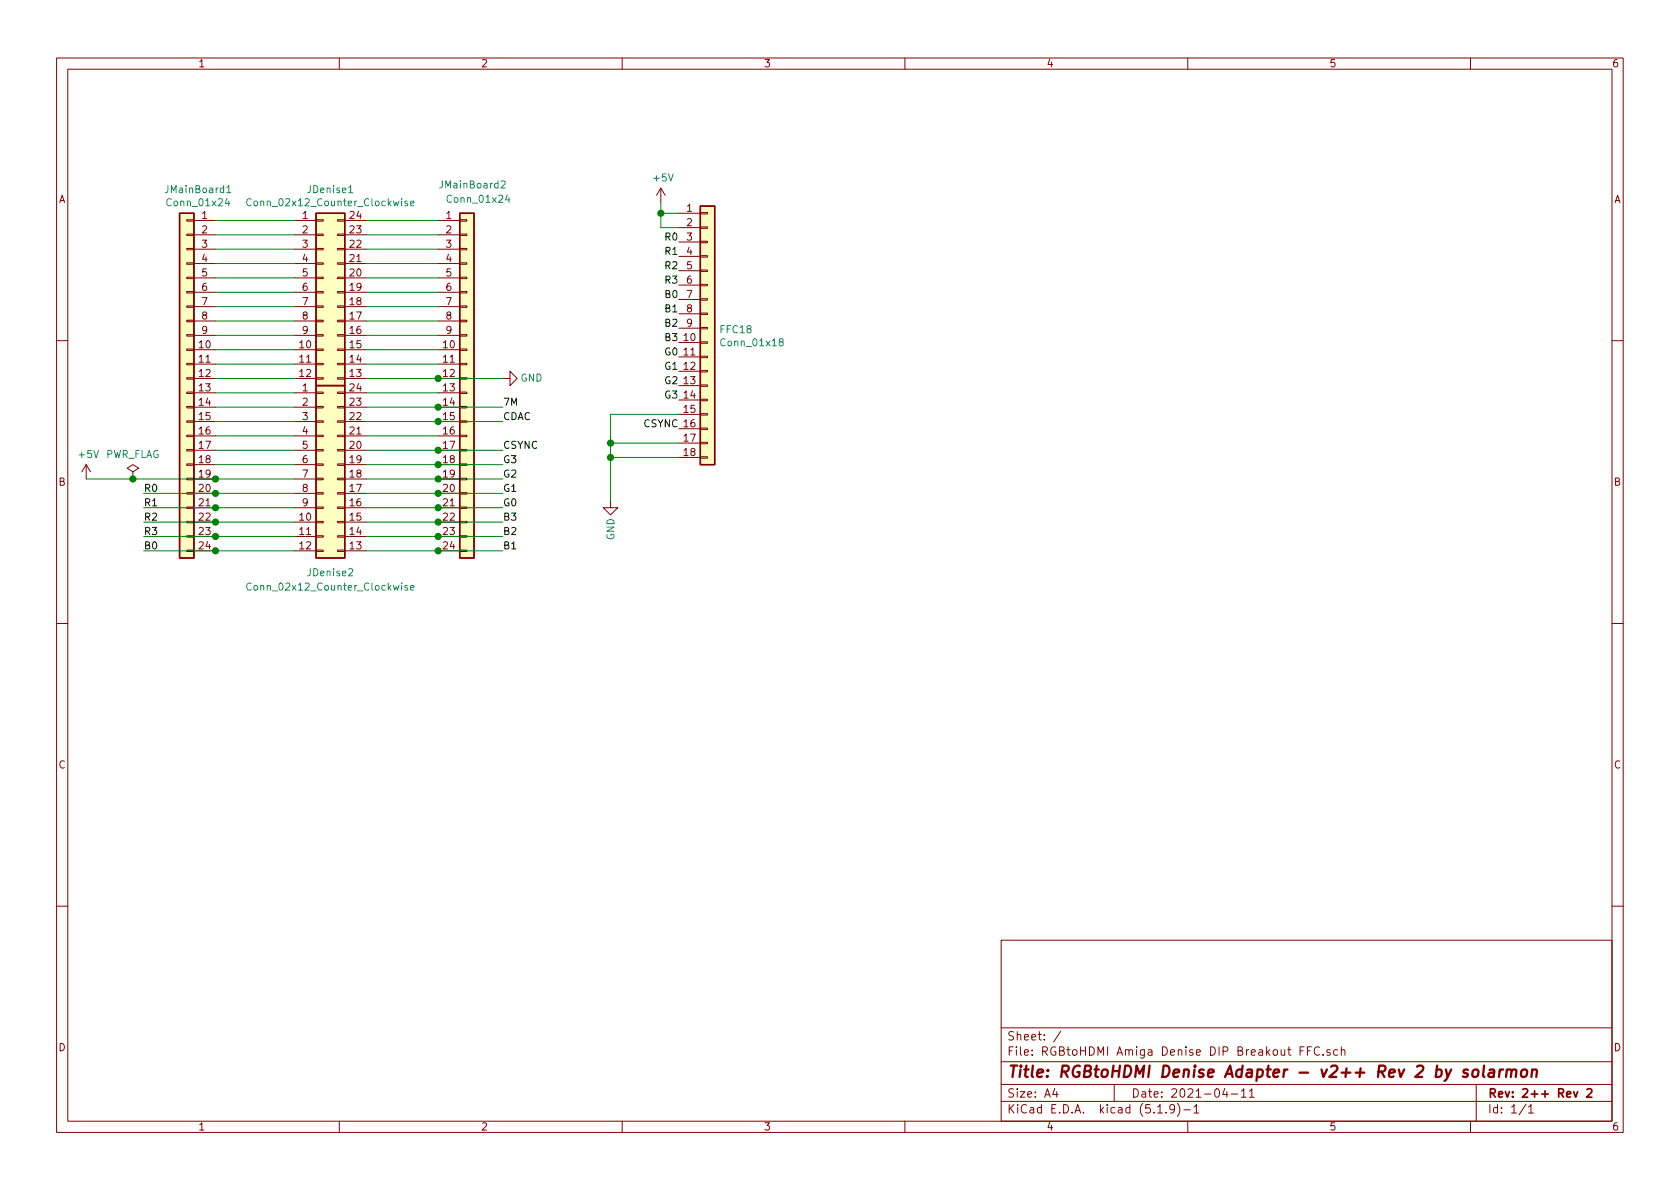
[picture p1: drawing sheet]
<svg xmlns="http://www.w3.org/2000/svg" width="297mm" height="210mm" viewBox="0 0 297 210" stroke-linecap="round" stroke-linejoin="round" font-family="sans-serif">
<g fill="none" stroke="#840000" stroke-width=".18">
<path d="M10 10.3h277v189.9h-277zM12 12.2h273v186.1h-273zM60 10.3v1.9M110 10.3v1.9M160 10.3v1.9M210 10.3v1.9M260 10.3v1.9M33 38.9h1.3v.2h-1.3zM34.3 39h3.8M52.1 39h3.8M55.9 38.9h1.2v.2h-1.2zM59.7 38.9h1.3v.2h-1.3z"/>
<path d="M61 39h3.8M77.5 39h3.8M81.3 38.9h1.2v.2h-1.2zM116.8 33.3l-.7 1.2M116.8 33.3v2.5M116.8 33.3l.8 1.2M120 37.7h3.8M123.8 37.6h1.3v.2h-1.3zM33 41.4h1.3v.3h-1.3zM33 59.2h1.3v.2h-1.3zM33 56.6h1.3v.3h-1.3zM33 54.1h1.3v.3h-1.3z"/>
<path d="M33 51.6h1.3v.2h-1.3zM33 49h1.3v.3h-1.3zM33 46.5h1.3v.2h-1.3zM33 43.9h1.3v.3h-1.3zM34.3 59.3h3.8M34.3 56.8h3.8M34.3 54.2h3.8M34.3 51.7h3.8M34.3 41.5h3.8M34.3 49.1h3.8M34.3 46.6h3.8M34.3 44.1h3.8"/>
<path d="M52.1 59.3h3.8M52.1 56.8h3.8M52.1 54.2h3.8M52.1 51.7h3.8M52.1 41.5h3.8M52.1 49.1h3.8M52.1 46.6h3.8M52.1 44.1h3.8M55.9 56.6h1.2v.3h-1.2zM55.9 59.2h1.2v.2h-1.2zM55.9 54.1h1.2v.3h-1.2zM55.9 49h1.2v.3h-1.2z"/>
<path d="M55.9 46.5h1.2v.2h-1.2zM55.9 43.9h1.2v.3h-1.2zM55.9 41.4h1.2v.3h-1.2zM55.9 51.6h1.2v.2h-1.2zM59.7 56.6h1.3v.3h-1.3zM59.7 59.2h1.3v.2h-1.3zM59.7 54.1h1.3v.3h-1.3zM59.7 49h1.3v.3h-1.3zM59.7 46.5h1.3v.2h-1.3zM59.7 43.9h1.3v.3h-1.3zM59.7 41.4h1.3v.3h-1.3zM59.7 51.6h1.3v.2h-1.3z"/>
<path d="M61 59.3h3.8M61 56.8h3.8M61 54.2h3.8M61 51.7h3.8M61 41.5h3.8M61 49.1h3.8M61 46.6h3.8M61 44.1h3.8M77.5 59.3h3.8M77.5 56.8h3.8M77.5 54.2h3.8M77.5 51.7h3.8"/>
<path d="M77.5 41.5h3.8M77.5 49.1h3.8M77.5 46.6h3.8M77.5 44.1h3.8M81.3 41.4h1.2v.3h-1.2zM81.3 59.2h1.2v.2h-1.2zM81.3 56.6h1.2v.3h-1.2zM81.3 54.1h1.2v.3h-1.2zM81.3 51.6h1.2v.2h-1.2zM81.3 49h1.2v.3h-1.2zM81.3 46.5h1.2v.2h-1.2zM81.3 43.9h1.2v.3h-1.2z"/>
<path d="M120 40.3h3.8M120 42.8h3.8M120 45.3h3.8M120 47.9h3.8M120 50.4h3.8M120 53h3.8M120 55.5h3.8M120 58h3.8M123.8 55.4h1.3v.2h-1.3zM123.8 52.8h1.3v.3h-1.3zM123.8 50.3h1.3v.2h-1.3zM123.8 47.7h1.3v.3h-1.3z"/>
<path d="M123.8 57.9h1.3v.3h-1.3zM123.8 45.2h1.3v.3h-1.3zM123.8 42.7h1.3v.2h-1.3zM123.8 40.1h1.3v.3h-1.3zM10 60.2h2M33 71.9h1.3v.2h-1.3zM33 74.4h1.3v.3h-1.3zM33 77h1.3v.2h-1.3zM33 79.5h1.3v.3h-1.3zM33 69.3h1.3v.3h-1.3zM33 64.3h1.3v.2h-1.3zM33 61.7h1.3v.3h-1.3z"/>
<path d="M33 66.8h1.3v.3h-1.3zM34.3 61.8h3.8M34.3 64.4h3.8M34.3 66.9h3.8M34.3 69.5h3.8M34.3 72h3.8M34.3 79.6h3.8M34.3 77.1h3.8M34.3 74.5h3.8M52.1 61.8h3.8M52.1 64.4h3.8M52.1 66.9h3.8"/>
<path d="M52.1 69.5h3.8M52.1 72h3.8M52.1 79.6h3.8M52.1 77.1h3.8M52.1 74.5h3.8M55.9 61.7h1.2v.3h-1.2zM55.9 64.3h1.2v.2h-1.2zM55.9 66.8h1.2v.3h-1.2zM55.9 79.5h1.2v.3h-1.2zM55.9 77h1.2v.2h-1.2zM55.9 74.4h1.2v.3h-1.2zM55.9 71.9h1.2v.2h-1.2z"/>
<path d="M55.9 69.3h1.2v.3h-1.2zM59.7 61.7h1.3v.3h-1.3zM59.7 64.3h1.3v.2h-1.3zM59.7 66.8h1.3v.3h-1.3zM59.7 79.5h1.3v.3h-1.3zM59.7 77h1.3v.2h-1.3zM59.7 74.4h1.3v.3h-1.3zM59.7 71.9h1.3v.2h-1.3zM59.7 69.3h1.3v.3h-1.3zM61 61.8h3.8M61 64.4h3.8M61 66.9h3.8"/>
<path d="M61 69.5h3.8M61 72h3.8M61 79.6h3.8M61 77.1h3.8M61 74.5h3.8M77.5 61.8h3.8M77.5 64.4h3.8M77.5 66.9h3.8M77.5 69.5h3.8M77.5 72h3.8M77.5 79.6h3.8M77.5 77.1h3.8"/>
<path d="M77.5 74.5h3.8M81.3 71.9h1.2v.2h-1.2zM81.3 74.4h1.2v.3h-1.2zM81.3 77h1.2v.2h-1.2zM81.3 79.5h1.2v.3h-1.2zM81.3 69.3h1.2v.3h-1.2zM81.3 64.3h1.2v.2h-1.2zM81.3 61.7h1.2v.3h-1.2zM81.3 66.8h1.2v.3h-1.2zM88.9 66.9h1.3v-1.2l1.2 1.2-1.2 1.3v-1.3M120 60.6h3.8M120 63.1h3.8"/>
<path d="M120 65.7h3.8M120 68.2h3.8M120 70.7h3.8M120 73.3h3.8M120 75.8h3.8M120 78.4h3.8M123.8 63h1.3v.2h-1.3zM123.8 65.5h1.3v.3h-1.3zM123.8 68.1h1.3v.2h-1.3zM123.8 70.6h1.3v.3h-1.3zM123.8 73.1h1.3v.3h-1.3zM123.8 75.7h1.3v.2h-1.3z"/>
<path d="M123.8 78.2h1.3v.3h-1.3zM123.8 60.4h1.3v.3h-1.3zM285 60.2h2M15.2 82.2l-.7 1.2M15.2 82.2v2.5M15.2 82.2l.8 1.2M23.5 83.4l1-.6-1-.6-1 .6 1 .6v1.3M23.5 84.7h.1M33 94.7h1.3v.3h-1.3zM33 97.3h1.3v.2h-1.3zM33 82h1.3v.3h-1.3zM33 84.6h1.3v.2h-1.3z"/>
<path d="M33 87.1h1.3v.3h-1.3zM33 89.7h1.3v.2h-1.3zM33 92.2h1.3v.3h-1.3zM34.3 92.3h3.8M34.3 94.9h3.8M34.3 97.4h3.8M34.3 89.8h3.8M34.3 87.2h3.8M34.3 84.7h3.8M34.3 82.2h3.8M52.1 92.3h3.8M52.1 94.9h3.8"/>
<path d="M52.1 97.4h3.8M52.1 89.8h3.8M52.1 87.2h3.8M52.1 84.7h3.8M52.1 82.2h3.8M55.9 87.1h1.2v.3h-1.2zM55.9 89.7h1.2v.2h-1.2zM55.9 92.2h1.2v.3h-1.2zM55.9 94.7h1.2v.3h-1.2zM55.9 97.3h1.2v.2h-1.2zM55.9 84.6h1.2v.2h-1.2zM55.9 82h1.2v.3h-1.2z"/>
<path d="M59.7 87.1h1.3v.3h-1.3zM59.7 89.7h1.3v.2h-1.3zM59.7 92.2h1.3v.3h-1.3zM59.7 94.7h1.3v.3h-1.3zM59.7 97.3h1.3v.2h-1.3zM59.7 84.6h1.3v.2h-1.3zM59.7 82h1.3v.3h-1.3zM61 92.3h3.8M61 94.9h3.8M61 97.4h3.8M61 89.8h3.8M61 87.2h3.8"/>
<path d="M61 84.7h3.8M61 82.2h3.8M77.5 92.3h3.8M77.5 94.9h3.8M77.5 97.4h3.8M77.5 89.8h3.8M77.5 87.2h3.8M77.5 84.7h3.8M77.5 82.2h3.8M81.3 94.7h1.2v.3h-1.2zM81.3 97.3h1.2v.2h-1.2zM81.3 82h1.2v.3h-1.2z"/>
<path d="M81.3 84.6h1.2v.2h-1.2zM81.3 87.1h1.2v.3h-1.2zM81.3 89.7h1.2v.2h-1.2zM81.3 92.2h1.2v.3h-1.2zM107.9 88.5v1.3h1.3l-1.3 1.3-1.2-1.3h1.2M120 80.9h3.8M123.8 80.8h1.3v.2h-1.3zM10 110.3h2M285 110.3h2M10 160.2h2M177 166.3h108v32h-108zM285 160.2h2"/>
<path d="M60 198.3v1.9M110 198.3v1.9M160 198.3v1.9M177 194.8h108M177 191.8h108M177 187.8h108M177 181.8h108M186.5 192.5l-.4 1h1M186.8 193v1M187.6 182.3l-1.3 2M197 191.8v3M204.7 196.8h.8"/>
<path d="M206.2 196.7v.1M207.7 196l-.1 .1a.48 .48 0 0 1-.6 .1l-.2-.2 .2-.6a.48 .48 0 0 1 .6 .1 1.27 1.27 0 0 1-.2 1.2l-.4 .1M208.2 195.1a1.71 1.71 0 0 1 0 2.3M209.3 196.3h1.2M210 198.3v1.9M211.1 195.8l.4-.5v1.5M211.1 196.8h.9M216.6 192.5l-.4 1h.9M216.9 193v1M217.7 193.5h1.1M219.5 193l.4-.5v1.5M219.5 194h.8"/>
<path d="M220.9 193l.4-.5v1.5M220.9 194h.9M229.9 185.8h.5M230.6 185.1h-.7v1.5M231.2 185.8h.4M231.9 185.1h-.7v1.5M233.3 185.3a.59 .59 0 0 0-.7 0 .59 .59 0 0 0-.2 .7 .56 .56 0 0 0 .3 .5 .56 .56 0 0 0 .6 0M233.9 186.5v.1M235.2 185.7l-.4-.1-.2 .2v.2l.6 .2v.3h-.6M236.5 185.7l-.4-.1-.3 .3 .1 .6 .2 .1 .4-.1M237.2 185.7l.2-.1 .3 .1 .1 .9M237.2 185.1v1.5"/>
<path d="M260 198.3v1.9M261 191.8v6.5M269.8 195.2l-1.2 2M270.3 195.8l.4-.5v1.5M270.3 196.8h.8"/>
</g>
<path d="M278.2 193l.4 1 .3-1M280.6 192.7l.2-.2h.4l.2 .2 .1 .3-1 1h1" fill="none" stroke="#840000" stroke-width=".3"/>
<g fill="none" stroke="#840000" stroke-width=".41">
<path d="M259.5 189.2a.49 .49 0 0 0-.8 .3l.1 .2 .5 .1 .2 .3-.3 .3-.6-.1M260.5 189.3a.53 .53 0 0 1 .5-.2 .53 .53 0 0 1 .4 .4l-.1 .6a.54 .54 0 0 1-.5 .4 .54 .54 0 0 1-.5-.4zM262.4 188.4l-.2 1.8 .3 .2M263.4 189.2h.7v1.2M264.2 189.6l-.7 .1a.4 .4 0 0 0-.3 .3 .4 .4 0 0 0 .2 .4l.7-.1M265.2 189.1l-.2 1.3M265.8 189.1a.54 .54 0 0 0-.6 .4M266.4 189.3a.5 .5 0 0 1 .9 .1l-.2 1M266.4 189.1l-.1 1.3M267.3 189.4a.47 .47 0 0 1 .4-.3 .47 .47 0 0 1 .4 .3l-.1 1M269.1 189.3a.53 .53 0 0 1 .5-.2 .53 .53 0 0 1 .4 .4v.6a.54 .54 0 0 1-.6 .4 .54 .54 0 0 1-.5-.4zM270.9 189.3a.5 .5 0 0 1 .9 .1l-.2 1"/>
<path d="M270.9 189.1l-.1 1.3"/>
</g>
<g fill="#ffffc2" stroke="#ffffc2" stroke-width=".18">
<path d="M55.9 37.7h5.1v30.5h-5.1z"/>
<path d="M55.9 68.2h5.1v30.5h-5.1z"/>
<path d="M81.3 37.7h2.5v61h-2.5z"/>
<path d="M31.7 37.7h2.6v61h-2.6z"/>
<path d="M123.8 36.4h2.6v45.8h-2.6z"/>
</g>
<path d="M31.7 37.7h2.6v61h-2.6zM55.9 37.7h5.1v30.5h-5.1zM81.3 37.7h2.5v61h-2.5zM123.8 36.4h2.6v45.8h-2.6zM55.9 68.2h5.1v30.5h-5.1z" fill="none" stroke="#840000" stroke-width=".25"/>
<g fill="none" stroke="#008484" stroke-width=".18">
<path d="M40.1 33.2l.4-.4v1.3M40.1 34.1h.7M40.1 35.1l-.3 .9h.8M40.4 35.6v.8M44.4 35.2a.6 .6 0 0 0-.8 .5 .6 .6 0 0 0 .6 .7l.2-.1M61.6 34.1h.8M72 35.6h-.2l-.2 .1v.2l.4 .1v.3h-.4M72.6 36l.6-.1-.1-.3h-.3l-.2 .1v.6h.5M88.6 32.1l.5-.1 .2 .1v.2v.2l-.8 .7h.8M89.7 34.5l-.3 .9h.8M90 34.9v.9M138 60.4l-.2-.1v-.3l.2-.1 .4 .1v.3l-.5 .2-.1 .2v.2l.2 .3 .4-.1 .1-.2-.1-.4-.1-.1"/>
<path d="M44.4 103.2a.6 .6 0 0 0-.8 .4 .6 .6 0 0 0 .6 .8l.2-.2M72 103.6l-.2-.1-.2 .2v.2l.4 .1v.3h-.4M72.6 103.9l.6-.1-.1-.2-.3-.1-.2 .2v.6h.5"/>
</g>
<g fill="none" stroke="#008400" stroke-width=".18">
<path d="M38.1 39h14M64.8 39h12.7M116.8 35.8v4.5h3.2M116.8 37.7h3.2M38.1 59.3h14M38.1 41.5h14M38.1 44.1h14M38.1 46.6h14M38.1 49.1h14M38.1 51.7h14M38.1 54.2h14M38.1 56.8h14"/>
<path d="M64.8 59.3h12.7M64.8 41.5h12.7M64.8 44.1h12.7M64.8 46.6h12.7M64.8 49.1h12.7M64.8 51.7h12.7M64.8 54.2h12.7M64.8 56.8h12.7M38.1 61.8h14M38.1 74.5h14M38.1 64.4h14M38.1 69.5h14"/>
<path d="M38.1 79.6h14M38.1 77.1h14M38.1 72h14M38.1 66.9h14M64.8 61.8h12.7M64.8 74.5h24.1M64.8 64.4h12.7M64.8 69.5h12.7M64.8 79.6h24.1M64.8 77.1h12.7M64.8 72h24.1M64.8 66.9h24.1"/>
<path d="M107.9 78.4h12.1M120 73.3h-12.1v15.2M15.2 84.7h36.9M25.4 94.9h26.7M25.4 92.3h26.7M25.4 89.8h26.7M25.4 87.2h26.7M25.4 97.4h26.7M38.1 82.2h14M64.8 94.9h24.1M64.8 92.3h24.1M64.8 89.8h24.1"/>
<path d="M64.8 87.2h24.1M64.8 84.7h24.1M64.8 82.2h24.1M64.8 97.4h24.1M107.9 80.9h12.1"/>
</g>
<g fill="#008400" stroke="#008400" stroke-width=".25">
<circle cx="77.5" cy="97.4" r=".51"/>
<circle cx="38.1" cy="94.9" r=".51"/>
<circle cx="77.5" cy="84.7" r=".51"/>
<circle cx="108" cy="80.9" r=".51"/>
<circle cx="77.5" cy="87.2" r=".51"/>
<circle cx="108" cy="78.4" r=".51"/>
<circle cx="38.1" cy="87.2" r=".51"/>
<circle cx="77.5" cy="89.8" r=".51"/>
<circle cx="77.5" cy="79.6" r=".51"/>
<circle cx="77.5" cy="92.3" r=".51"/>
<circle cx="38.1" cy="97.4" r=".51"/>
<circle cx="77.5" cy="94.9" r=".51"/>
<circle cx="38.1" cy="89.8" r=".51"/>
<circle cx="77.5" cy="66.9" r=".51"/>
<circle cx="38.1" cy="92.3" r=".51"/>
<circle cx="77.5" cy="72" r=".51"/>
<circle cx="38.1" cy="84.7" r=".51"/>
<circle cx="116.8" cy="37.7" r=".51"/>
<circle cx="23.5" cy="84.7" r=".51"/>
<circle cx="77.5" cy="74.5" r=".51"/>
<circle cx="77.5" cy="82.2" r=".51"/>
</g>
<text font-size="2.8" fill="#840000" x="178" y="190.5">Title: RGBtoHDMI Denise Adapter - v2++ Rev 2 by solarmon</text>
<g font-size="2.1" fill="#840000">
<text x="178" y="184">Sheet: /</text>
<text x="178" y="186.7">File: RGBtoHDMI Amiga Denise DIP Breakout FFC.sch</text>
<text x="178" y="196.9">KiCad E.D.A. kicad (5.1.9)-1</text>
<text x="178" y="194.1">Size: A4</text>
<text x="200" y="194.1">Date: 2021-04-11</text>
<text x="263" y="194.1">Rev: 2++ Rev 2</text>
<text x="263" y="196.9">Id: 1/1</text>
</g>
<g font-size="1.8" fill="#840000">
<text x="35" y="11.9">1</text>
<text x="85" y="11.9">2</text>
<text x="135" y="11.9">3</text>
<text x="185" y="11.9">4</text>
<text x="235" y="11.9">5</text>
<text x="285" y="11.9">6</text>
<text x="10.4" y="35.9">A</text>
<text x="285.4" y="35.9">A</text>
<text x="35.7" y="38.7">1</text>
<text x="35.7" y="41.3">2</text>
<text x="53.5" y="38.7">1</text>
<text x="53.5" y="41.3">2</text>
<text x="61.9" y="41.3">23</text>
<text x="61.9" y="38.7">24</text>
<text x="78.9" y="38.7">1</text>
<text x="78.9" y="41.3">2</text>
<text x="121.4" y="37.5">1</text>
<text x="121.4" y="40">2</text>
<text x="35.7" y="43.8">3</text>
<text x="35.7" y="46.3">4</text>
<text x="53.5" y="43.8">3</text>
<text x="53.5" y="46.3">4</text>
<text x="61.9" y="46.3">21</text>
<text x="61.9" y="43.8">22</text>
<text x="78.9" y="43.8">3</text>
<text x="78.9" y="46.3">4</text>
<text x="121.4" y="42.5">3</text>
<text x="121.4" y="45.1">4</text>
<text x="121.4" y="47.6">5</text>
<text x="35.7" y="48.9">5</text>
<text x="35.7" y="51.4">6</text>
<text x="35.7" y="54">7</text>
<text x="53.5" y="48.9">5</text>
<text x="53.5" y="51.4">6</text>
<text x="53.5" y="54">7</text>
<text x="61.9" y="54">18</text>
<text x="61.9" y="51.4">19</text>
<text x="61.9" y="48.9">20</text>
<text x="78.9" y="48.9">5</text>
<text x="78.9" y="51.4">6</text>
<text x="78.9" y="54">7</text>
<text x="121.4" y="50.2">6</text>
<text x="121.4" y="52.7">7</text>
<text x="35.7" y="56.5">8</text>
<text x="35.7" y="59">9</text>
<text x="53.5" y="56.5">8</text>
<text x="53.5" y="59">9</text>
<text x="61.9" y="59">16</text>
<text x="61.9" y="56.5">17</text>
<text x="78.9" y="56.5">8</text>
<text x="78.9" y="59">9</text>
<text x="121.4" y="55.2">8</text>
<text x="121.4" y="57.8">9</text>
<text x="35.2" y="61.6">10</text>
<text x="35.2" y="64.1">11</text>
<text x="53" y="61.6">10</text>
<text x="53" y="64.1">11</text>
<text x="61.9" y="64.1">14</text>
<text x="61.9" y="61.6">15</text>
<text x="78.4" y="61.6">10</text>
<text x="78.4" y="64.1">11</text>
<text x="121" y="60.3">10</text>
<text x="121" y="62.9">11</text>
<text x="121" y="65.4">12</text>
<text x="35.2" y="66.7">12</text>
<text x="35.2" y="69.2">13</text>
<text x="35.2" y="71.7">14</text>
<text x="53" y="66.7">12</text>
<text x="53.5" y="69.2">1</text>
<text x="53.5" y="71.7">2</text>
<text x="61.9" y="66.7">13</text>
<text x="61.9" y="71.7">23</text>
<text x="61.9" y="69.2">24</text>
<text x="78.4" y="66.7">12</text>
<text x="78.4" y="69.2">13</text>
<text x="78.4" y="71.7">14</text>
<text x="121" y="67.9">13</text>
<text x="121" y="70.5">14</text>
<text x="35.2" y="74.3">15</text>
<text x="35.2" y="76.8">16</text>
<text x="53.5" y="74.3">3</text>
<text x="53.5" y="76.8">4</text>
<text x="61.9" y="76.8">21</text>
<text x="61.9" y="74.3">22</text>
<text x="78.4" y="74.3">15</text>
<text x="78.4" y="76.8">16</text>
<text x="121" y="73">15</text>
<text x="35.2" y="79.4">17</text>
<text x="35.2" y="81.9">18</text>
<text x="53.5" y="79.4">5</text>
<text x="53.5" y="81.9">6</text>
<text x="61.9" y="81.9">19</text>
<text x="61.9" y="79.4">20</text>
<text x="78.4" y="79.4">17</text>
<text x="78.4" y="81.9">18</text>
<text x="121" y="78.1">17</text>
<text x="121" y="80.6">18</text>
<text x="10.4" y="85.9">B</text>
<text x="35.2" y="84.4">19</text>
<text x="35.2" y="87">20</text>
<text x="35.2" y="89.5">21</text>
<text x="53.5" y="84.4">7</text>
<text x="53.5" y="87">8</text>
<text x="53.5" y="89.5">9</text>
<text x="61.9" y="89.5">16</text>
<text x="61.9" y="87">17</text>
<text x="61.9" y="84.4">18</text>
<text x="78.4" y="84.4">19</text>
<text x="78.4" y="87">20</text>
<text x="78.4" y="89.5">21</text>
<text x="285.4" y="85.9">B</text>
<text x="35.2" y="92.1">22</text>
<text x="35.2" y="94.6">23</text>
<text x="53" y="92.1">10</text>
<text x="53" y="94.6">11</text>
<text x="61.9" y="94.6">14</text>
<text x="61.9" y="92.1">15</text>
<text x="78.4" y="92.1">22</text>
<text x="78.4" y="94.6">23</text>
<text x="35.2" y="97.1">24</text>
<text x="53" y="97.1">12</text>
<text x="61.9" y="97.1">13</text>
<text x="78.4" y="97.1">24</text>
<text x="10.4" y="135.9">C</text>
<text x="285.4" y="135.9">C</text>
<text x="10.4" y="185.9">D</text>
<text x="285.4" y="185.9">D</text>
<text x="35" y="199.9">1</text>
<text x="85" y="199.9">2</text>
<text x="135" y="199.9">3</text>
<text x="185" y="199.9">4</text>
<text x="235" y="199.9">5</text>
<text x="285" y="199.9">6</text>
</g>
<g font-size="1.8" fill="#008484">
<text x="29.5" y="34.2">JMainBoard1</text>
<text x="54.5" y="34.2">JDenise1</text>
<text x="78" y="33.3">JMainBoard2</text>
<text x="79.4" y="35.9">Conn_01x24</text>
<text x="115.6" y="32.1">+5V</text>
<text x="29.8" y="36.5">Conn_01x24</text>
<text x="44.5" y="36.5">Conn_02x12_Counter_Clockwise</text>
<text x="127.4" y="58.9">FFC18</text>
<text x="127.8" y="61.2">Conn_01x18</text>
<text x="92" y="67.5">GND</text>
<text x="14" y="81">+5V</text>
<text x="18.5" y="81">PWR_FLAG</text>
<text x="108.6" y="95.5" transform="rotate(-90 108.6 95.5)">GND</text>
<text x="54.5" y="101.9">JDenise2</text>
<text x="44.5" y="104.4">Conn_02x12_Counter_Clockwise</text>
</g>
<g font-size="1.8">
<text x="117.8" y="45.1">R1</text>
<text x="117.8" y="47.6">R2</text>
<text x="117.8" y="42.5">R0</text>
<text x="117.8" y="50.2">R3</text>
<text x="117.8" y="52.7">B0</text>
<text x="117.8" y="55.2">B1</text>
<text x="117.8" y="57.8">B2</text>
<text x="117.7" y="62.9">G0</text>
<text x="117.7" y="65.4">G1</text>
<text x="117.8" y="60.3">B3</text>
<text x="88.9" y="71.7">7M</text>
<text x="117.7" y="67.9">G2</text>
<text x="117.7" y="70.5">G3</text>
<text x="88.9" y="74.3">CDAC</text>
<text x="113.8" y="75.6">CSYNC 16</text>
<text x="88.9" y="81.9">G3</text>
<text x="88.9" y="79.4">CSYNC</text>
<text x="25.4" y="89.5">R1</text>
<text x="25.4" y="87">R0</text>
<text x="88.9" y="87">G1</text>
<text x="88.9" y="89.5">G0</text>
<text x="88.9" y="84.4">G2</text>
<text x="25.4" y="94.6">R3</text>
<text x="25.4" y="92.1">R2</text>
<text x="88.9" y="92.1">B3</text>
<text x="88.9" y="94.6">B2</text>
<text x="25.4" y="97.1">B0</text>
<text x="88.9" y="97.1">B1</text>
</g>
</svg>
